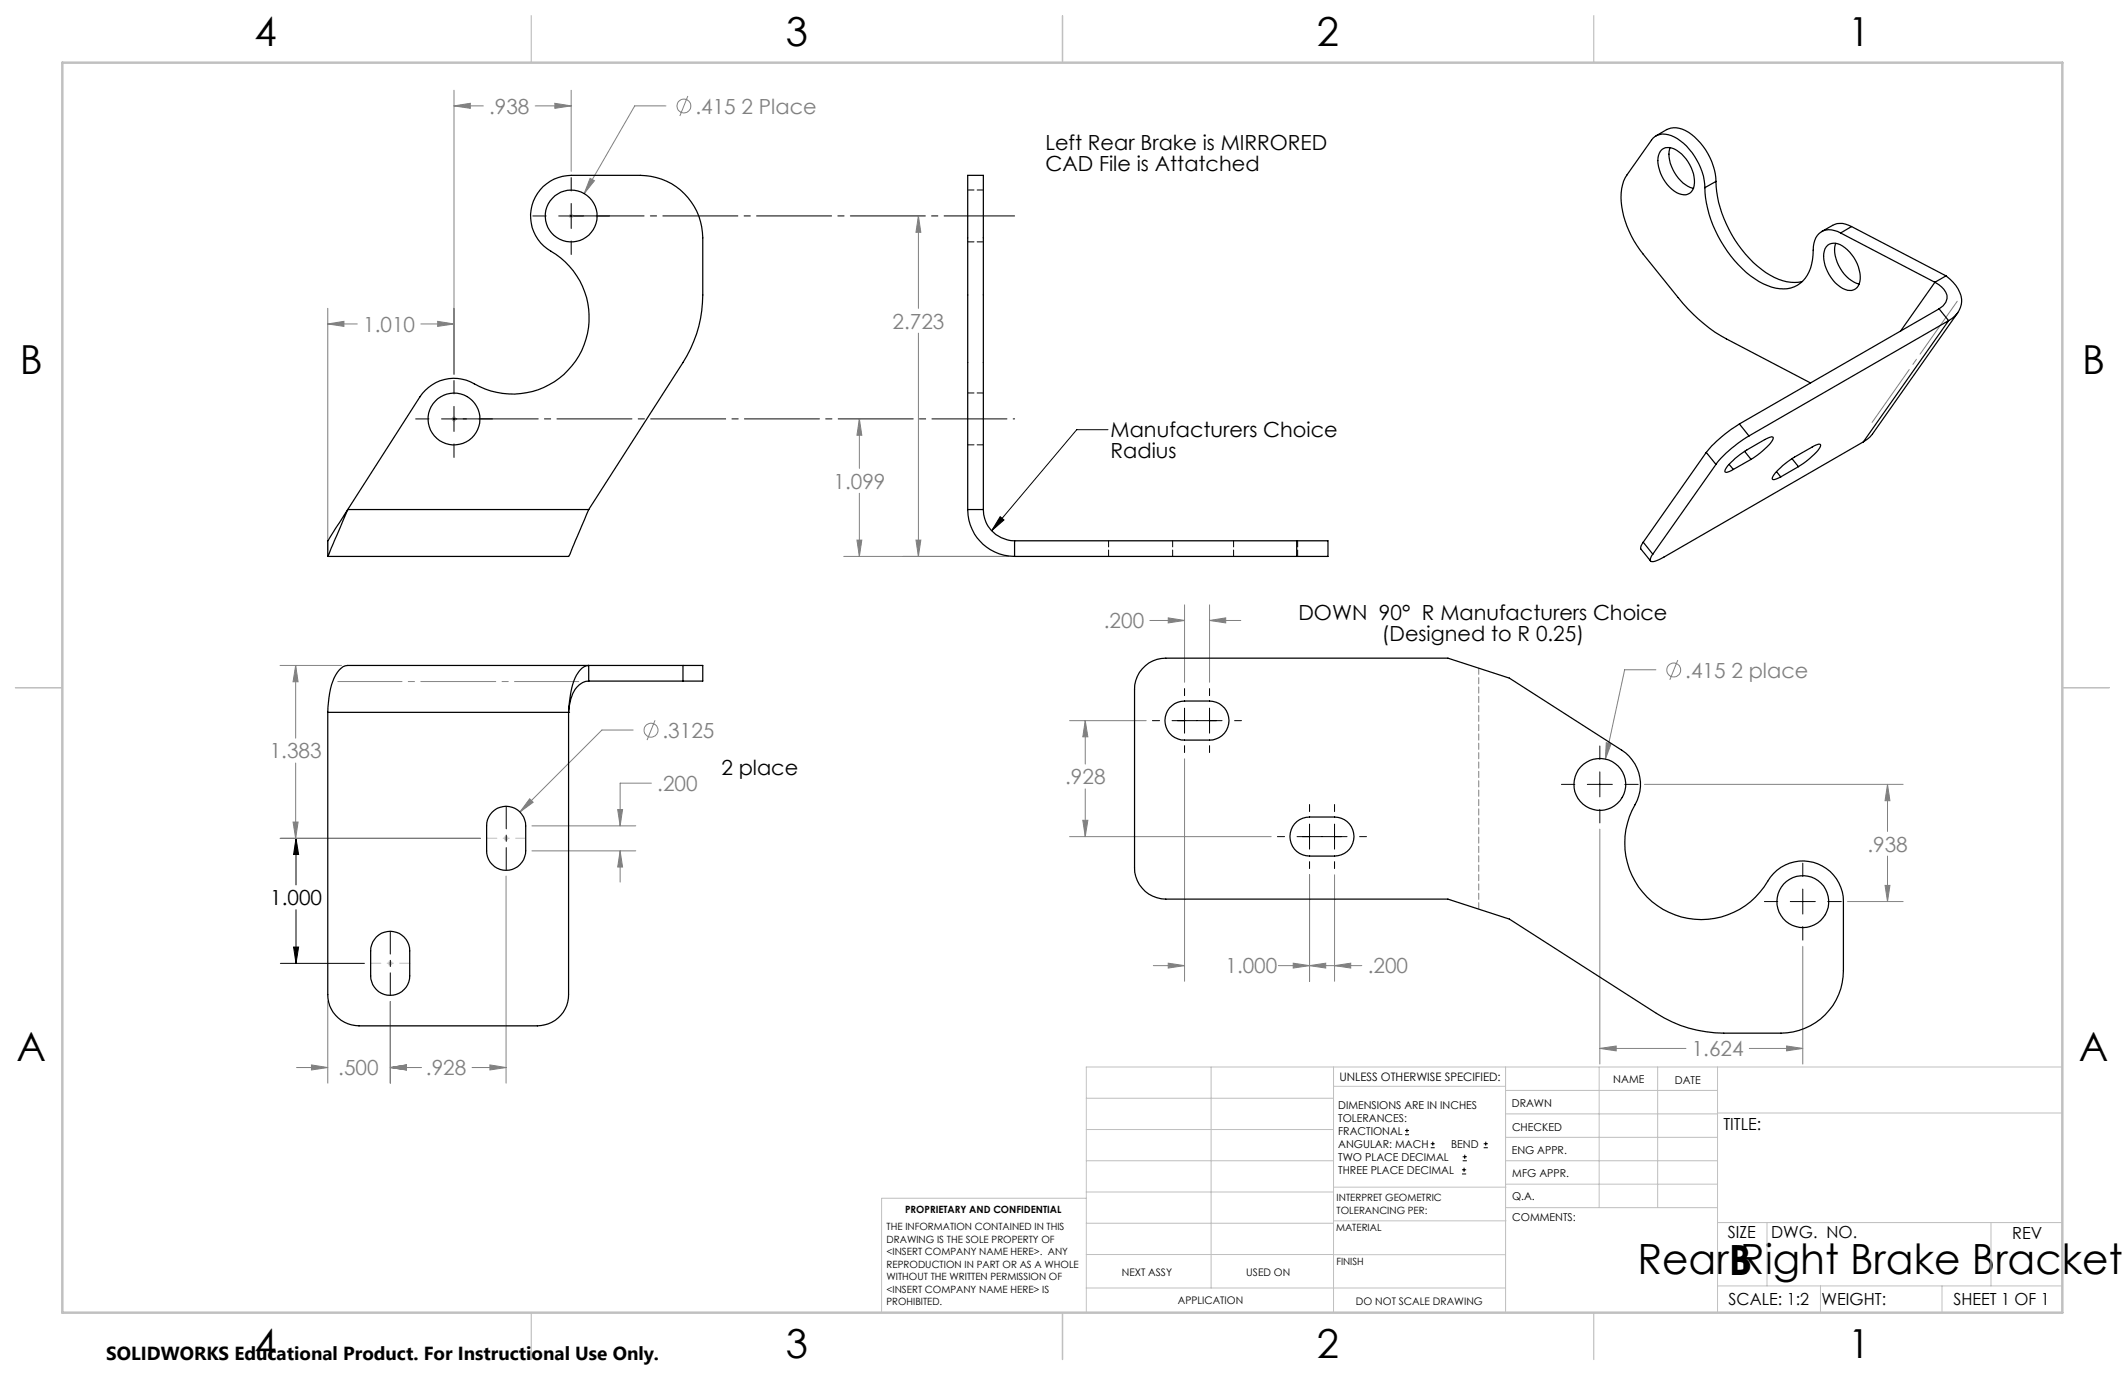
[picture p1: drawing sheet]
<svg xmlns="http://www.w3.org/2000/svg" width="432mm" height="279mm" viewBox="0 0 432 279" stroke-linecap="round" stroke-linejoin="round" font-family="sans-serif">
<g fill="none" stroke="#808080" stroke-width=".2">
<path d="M92.3 18.3v57.8M116.1 18.3v16.5M139.8 19.5l-1.7 4.1M92.3 21.5l3.3-.5v1zM92.3 21.5h5.9M108.8 21.5h7.3M112.7 21l3.4 .5-3.4 .5zM119.9 36.2l.9 .5-2.1 2.6zM135.3 21.5h-6.3l-10.3 17.8M186.6 43.9l.5 3.3h-1zM186.6 43.9v18.8M66.6 65.8l3.3-.5v1z"/>
<path d="M66.6 62.7v49.1M66.6 65.8h6M85.5 65.8h6.8M88.9 65.3l3.4 .5-3.4 .5zM186.6 67.7v45.4M174.6 85.1l.5 3.3h-1zM174.6 85.1v10.1M171.4 113.1h33.5M174.1 109.7h1l-.5 3.4zM174.6 100.2v12.9M186.1 109.7h1l-.5 3.4zM56.9 135.2h12.5"/>
<path d="M60.1 135.2l.5 3.3h-1.1zM60.1 135.2v14.8M233.6 126.1h7.1M237.4 125.6l3.3 .5-3.3 .5zM240.7 122.9v15.7M245.8 126.1l3.3-.5v1zM245.8 122.9v15.7M245.8 126.1h6.3M336.5 136.1h-6.4l-3.9 18.1M340.9 134.1l-1.6 4M60.1 155v15.4M128.7 148.3h-6.4l-16.6 16.7"/>
<path d="M132.4 159.1h-6.4v8.7M133.1 146.4l-1.6 4M217.3 146.4h15.6M220.5 146.4l.6 3.3h-1.1zM220.5 146.4v8.9M240.7 154.2v45.2M326.4 150.9l1 .2-1.2 3.1zM334.2 159.4h52.5M383.5 159.4l.5 3.3h-1zM383.5 159.4v9.5M56.9 170.4h40.7M59.5 167h1.1l-.5 3.4z"/>
<path d="M102.8 178v42.1M107.6 162.3l.7 .7-2.6 2zM108.1 167.8h21.1M108.1 172.9h21.1M125.5 164.5h1l-.5 3.3zM126 172.9l.5 3.3h-1zM126 172.9v6.3M217.3 170h41M220 166.7h1.1l-.6 3.3zM220.5 160.3v9.7M266.1 177.8v21.6M271.2 177.8v21.6"/>
<path d="M325.1 168.5v47.7M383 179.9h1l-.5 3.3zM383.5 174v9.2M234.4 196.2h6.3M237.4 195.7l3.3 .5-3.3 .5zM259.8 196.2h16.9M262.8 195.7l3.3 .5-3.3 .5zM266.1 196.2l3.3-.5v1zM271.2 196.2l3.3-.5v1zM366.3 192.3v23.9M375.4 183.2h11.3M60.3 216.9h6.3"/>
<path d="M63.3 216.4l3.3 .5-3.3 .5zM66.6 203.4v16.7M79.3 216.9l3.3-.5v1zM79.3 203.5v16.6M79.3 216.9h6.4M95.9 216.9h6.9M99.6 216.4l3.2 .5-3.2 .5zM325.1 213l3.3-.5v1zM325.1 213h17.5M355.5 213h10.8M363 212.5l3.3 .5-3.3 .5z"/>
<circle cx="139" cy="21.5" r="1.4"/>
<circle cx="340.1" cy="136.1" r="1.41"/>
<circle cx="132.3" cy="148.4" r="1.41"/>
</g>
<g fill="none" stroke="#000" stroke-width=".2">
<path d="M116.1 36.1v2.7M108.3 43.9h2.7M113.5 43.9h5.1M116.1 41.3v5.1M116.1 49v2.7M121.1 43.9h2.8M92.3 77.3v2.7M84.5 85.1h2.7M89.7 85.1h5.1M92.3 82.6v5.1M92.3 90.2v2.8M97.3 85.1h2.7"/>
<path d="M225.1 87.3h-6.3l-17.3 20.5M203.2 105l.8 .7-2.5 2.1zM240.7 139.9v1.5M245.8 139.9v1.5M234.2 146.4h1.4M238.2 146.4h10.1M240.7 143.9v5.1M240.7 151.5v1.4M245.8 143.9v5.1M245.8 151.5v1.4M250.9 146.4h1.4M317.3 159.4h2.7"/>
<path d="M322.5 159.4h5.1M325.1 151.6v2.7M325.1 156.8v5.1M330.2 159.4h2.7M57 170.4h40.6M60.1 170.4l.6 3.2h-1zM60.1 170.4v9.4M259.6 170h1.4M263.6 170h10.1M266.1 163.5v1.4M266.1 167.5v5M266.1 175.1v1.4"/>
<path d="M271.2 163.5v1.4M271.2 167.5v5M271.2 175.1v1.4M276.3 170h1.4M325.1 164.5v2.7M366.3 175.4v2.7M57 195.8h17M59.7 192.4h1l-.6 3.4zM60.1 184.9v10.9M358.5 183.2h2.7M363.8 183.2h5.1M366.3 180.7v5"/>
<path d="M366.3 188.3v2.7M371.4 183.2h2.8M285.5 230.6h.8M285.5 229.7h.8M285.9 229.3v.9M290.7 233.2h.8M290.7 232.4h.8M291.1 232v.8M297.1 238.5h.8M297.1 237.7h.8M297.2 235.9h.9M297.2 235.1h.9"/>
<path d="M297.5 237.3v.8M297.6 234.6v.9M301.5 233.2h.8M301.5 232.4h.8M301.9 232v.8"/>
</g>
<g fill="none" stroke="#c0c0c0" stroke-width=".2">
<path d="M115.6 43.9h1M115.7 43.5l.7 .7M116.1 43.4v1M116.4 43.5l-.7 .7M91.8 85.1h.9M91.9 84.8l.7 .7M92.3 84.6v1.1M92.6 84.8l-.7 .7M102.3 170.4h1.1M102.5 170l.7 .7M102.8 169.9v1M103.2 170l-.7 .7"/>
<path d="M78.8 195.8h1M79 195.4l.7 .7M79.3 195.3v1M79.7 195.4l-.7 .7M246.1 216.8v44.9M271 216.8v49.9M305.9 216.8v49.9M324.9 216.8v28.6M336.8 216.8v28.6M349 216.8v49.9M419.1 216.8h-198.4v49.9M220.7 235.9h50.3"/>
<path d="M220.7 229.5h50.3M220.7 223.2h50.3M271 220.7h34.9M305.9 231.1h43.1M305.9 226.3h43.1M305.9 221.6h43.1M305.9 235.9h43.1M349 226.2h70.1M220.7 248.6h50.3M220.7 242.2h50.3M220.7 254.9h50.3M220.7 243.5h-41.6v23.2"/>
<path d="M271 255h34.9M271 248.1h35M271 241.2h35M305.9 240.6h43.1M306 245.4h43M349 248.4h70.1M359.1 248.4v12.9M404.6 248.4v12.9M220.7 261.7h85.2M349 261.3h70.1M369.9 261.3v5.4M394.6 261.3v5.4"/>
</g>
<path d="M116.5 43.9h89.7" fill="none" stroke="#000" stroke-width=".2" stroke-dasharray="15.2 1.3 1.3 1.3" stroke-dashoffset=".9"/>
<path d="M92.6 85.1h113.6" fill="none" stroke="#000" stroke-width=".2" stroke-dasharray="15.2 1.3 1.3 1.3" stroke-dashoffset="-1.6"/>
<path d="M300.5 184.7v-49" fill="none" stroke="#808080" stroke-width=".2" stroke-dasharray="1.3 .6"/>
<path d="M98.9 170.3h7.9M75.3 195.7h8" fill="none" stroke="#c0c0c0" stroke-width=".2" stroke-dasharray="15.2 1.3 1.3 1.3" stroke-dashoffset="13.2"/>
<path d="M108 3.2v9.5M215.9 3.2v9.5M323.8 3.2v9.5M3.1 139.7h9.6M419.1 139.7h9.5M108 266.7v9.6M215.9 266.7v9.6M323.8 266.7v9.6" fill="none" stroke="#c0c0c0" stroke-width=".25"/>
<path d="M12.7 12.7h406.4v254h-406.4z" fill="none" stroke="#c0c0c0" stroke-width=".5"/>
<path d="M380.4 85.8l17.3-24.6" fill="none" stroke="#808080" stroke-width=".2" stroke-dasharray="15.2 1.3 1.3 1.3" stroke-dashoffset="2.1"/>
<path d="M117.6 138.5h-49" fill="none" stroke="#808080" stroke-width=".2" stroke-dasharray="15.2 1.3 1.3 1.3" stroke-dashoffset="2.2"/>
<path d="M79.3 189.3v12.9" fill="none" stroke="#000" stroke-width=".2" stroke-dasharray="15.2 1.3 1.3 1.3" stroke-dashoffset="10.7"/>
<path d="M102.9 163.9v12.8" fill="none" stroke="#000" stroke-width=".2" stroke-dasharray="15.2 1.3 1.3 1.3" stroke-dashoffset="10.8"/>
<g fill="#000">
<path d="M203.2 105l.8 .7-2.5 2.1z"/>
<path d="M60.1 170.4l.6 3.2h-1zM59.7 192.4h1l-.6 3.4z"/>
</g>
<g fill="#808080">
<path d="M59.5 167h1.1l-.5 3.4zM60.1 135.2l.5 3.3h-1.1z"/>
<path d="M92.3 21.5l3.3-.5v1zM112.7 21l3.4 .5-3.4 .5zM66.6 65.8l3.3-.5v1zM88.9 65.3l3.4 .5-3.4 .5zM119.9 36.2l-1.2 3.1 2.1-2.6zM125.5 164.5h1l-.5 3.3zM126 172.9l.5 3.3h-1zM107.6 162.3l-1.9 2.7 2.6-2zM79.3 216.9l3.3-.5v1zM63.3 216.4l3.3 .5-3.3 .5zM99.6 216.4l3.2 .5-3.2 .5zM79.3 216.9l3.3-.5v1zM186.1 109.7h1l-.5 3.4zM186.6 43.9l.5 3.3h-1zM174.6 85.1l.5 3.3h-1zM174.1 109.7h1l-.5 3.4zM326.4 150.9l-.2 3.3 1.2-3.1zM383.5 159.4l.5 3.3h-1zM383 179.9h1l-.5 3.3zM325.1 213l3.3-.5v1zM363 212.5l3.3 .5-3.3 .5zM237.4 125.6l3.3 .5-3.3 .5zM245.8 126.1l3.3-.5v1zM262.8 195.7l3.3 .5-3.3 .5zM271.2 196.2l3.3-.5v1zM220 166.7h1.1l-.6 3.3zM220.5 146.4l.6 3.3h-1.1zM237.4 195.7l3.3 .5-3.3 .5zM266.1 196.2l3.3-.5v1z"/>
</g>
<g fill="none" stroke="#000" stroke-width=".25">
<path d="M336.5 27.6l2.2-1.3a5.1 5.1 0 0 1 5.6 1.5 13.1 13.1 0 0 1 4.4 9.1M337.7 30.4a2.76 2.76 0 0 1 3.5 .5 7.6 7.6 0 0 1 2.9 7.3 2.2 2.2 0 0 1-3.4 1 7.8 7.8 0 0 1-3.7-7.6zM339.3 30a7.6 7.6 0 0 0 3.7 7.9l1.1 .4M346.4 38.1a12.5 12.5 0 0 0-6.8-10.5 3.2 3.2 0 0 0-4 .9l-5 7.1a10.3 10.3 0 0 0-.7 8.3 21.2 21.2 0 0 0 4 7.7l7.1 8.9a32.6 32.6 0 0 0 9.8 8.4l17.1 8.9M346.4 38.1a24.5 24.5 0 0 0 11 19.1 8.3 8.3 0 0 0 7.2 1.1 7 7 0 0 0 3.8-6.5v-1a3.7 3.7 0 0 1 2.6-4.1 4.4 4.4 0 0 1 3 .6M348.7 36.9a24.3 24.3 0 0 0 11 19 8.6 8.6 0 0 0 6.6 1.3M348.7 36.9l-2.3 1.2M371.4 49.8a2.76 2.76 0 0 1 3.5 .5 7.5 7.5 0 0 1 2.9 7.4 2.15 2.15 0 0 1-3.4 .9 7.8 7.8 0 0 1-3.7-7.6l.1-.4zM373 49.5a6.7 6.7 0 0 0 1.7 6.2l1.5 1.3 1 .5 .6 .2M374 47.3l19.2 10.1M376.2 46a3.9 3.9 0 0 0-3.8-.2l-2.3 1.3M376.2 46l-2.2 1.3"/>
<path d="M376.2 46l19.2 10.1M393.2 57.4a4 4 0 0 1 2.4 2.9 2.4 2.4 0 0 1-1.6 2.5M393.2 57.4l-7 9.8M395.4 56.1a6.5 6.5 0 0 1 3.2 5.2 4.7 4.7 0 0 1-2.6 3.9M395.4 56.1l-2.2 1.3M394 62.8l2 2.4M394 62.8l-40.6 23.3M396 65.2l-17.4 24.6M396 65.2l-40.6 23.4M397.8 63.5l-17.4 24.8-.5 .5-1.3 1M346.7 91.9l2 2.5M346.7 91.9l-12.8 18.3"/>
<path d="M348.7 94.4l-12.9 18.2M351.4 94.4l.8 1M353.4 86.1l-.5 .4a25.9 25.9 0 0 0-6.2 5.4M353.4 86.1l2 2.5M354.5 91.7l1.3 1.6M355.4 88.6a24.1 24.1 0 0 0-6.7 5.8M355.8 93.3l.9-.6a11.3 11.3 0 0 0 3.6-3.5l-.1-.4-.8 .1-4.9 2.8a10.6 10.6 0 0 0-4 4l.3 .3 1.4-.6M355.8 93.3l-3.6 2.1M361 95.8l.8 1.1M364.1 93.2l1.3 1.6M365.4 94.8l.5-.3a10.4 10.4 0 0 0 4.1-4l-.4-.3-.9 .4-4.5 2.6a13.3 13.3 0 0 0-4 3.8v.4l.3 .1 1.3-.6M365.4 94.8l-3.6 2.1"/>
<path d="M378.6 89.8l-40.5 23.4-1.8 .9h-.8a1.13 1.13 0 0 1 .3-1.5M70.7 103.5l-4.1 9.6M70.7 103.5l14.6-22.8a8.2 8.2 0 0 1 11.1-2.7 15.6 15.6 0 0 0 21.5-6.1 15.6 15.6 0 0 0-6.7-21.3 8.3 8.3 0 0 1-3-9.3 8.3 8.3 0 0 1 7.9-5.7h14a12.8 12.8 0 0 1 12.7 12.7v11.6a25.3 25.3 0 0 1-4 13.8l-19.2 29.8M70.7 103.5l-4.1 6.4v3.2M70.7 103.5h.1M70.7 103.5h48.9M119.6 103.5l-4.1 9.6h-48.9M196.6 103.5v-67.9h3.2v67.9M196.6 103.5a9.5 9.5 0 0 0 9.6 9.6M196.6 103.5h3.2M199.8 103.5a6.4 6.4 0 0 0 6.4 6.4M206.2 113.1h57.3"/>
<path d="M206.2 109.9v3.2M206.2 109.9h57.3M263.5 109.9h6.3v3.2h-6.3M263.5 109.9v3.2M333.9 110.2l-.4 .7-.1 .6 2 2.5M333.9 110.2l1.9 2.4M119.6 138.4v-3.2a3.6 3.6 0 0 0-2.6 2.2 17.8 17.8 0 0 0-1.5 7.3M119.6 138.4a4.4 4.4 0 0 0-3.6 3.6l-.5 2.7M119.6 138.4h19.2M138.8 135.2h-68.1a3.6 3.6 0 0 0-2.8 2.5 15.6 15.6 0 0 0-1.3 7M138.8 135.2h4v3.2h-4M138.8 135.2v3.2"/>
<path d="M232.1 135.9a6.2 6.2 0 0 1 4.8-2.2h57.3l12.5 4.1 22.8 14.6a8.3 8.3 0 0 1 2.7 11.1 15.6 15.6 0 0 0 5.7 21.3 15.6 15.6 0 0 0 21.3-5.7 8.2 8.2 0 0 1 9.3-3.9 8.2 8.2 0 0 1 6.1 8v14a12.7 12.7 0 0 1-12.7 12.7h-11.6a25.3 25.3 0 0 1-13.7-4l-29.9-19.1-12.5-4.1h-57.3a6.3 6.3 0 0 1-6.4-6.3v-36.3a6.2 6.2 0 0 1 1.6-4.2zM66.6 144.7v57.4a6.4 6.4 0 0 0 6.4 6.4h36.2a6.4 6.4 0 0 0 6.3-6.4v-57.4M66.6 144.7h48.9M115.5 144.7h.1M237.6 143.9a4 4 0 0 1 3.1-1.4h5.1a4 4 0 0 1 3.9 3.9 4 4 0 0 1-3.9 4h-5.1a4 4 0 0 1-3.6-2.3 4 4 0 0 1 .5-4.2zM100 165a4 4 0 0 1 4.4-.8 4 4 0 0 1 2.4 3.6v5.1a4 4 0 0 1-3.9 3.9 4 4 0 0 1-4-3.9v-5.1a3.8 3.8 0 0 1 1.1-2.8zM263 167.4a4 4 0 0 1 3.1-1.4h5.1a4 4 0 0 1 3.9 4 4 4 0 0 1-3.9 4h-5.1a4 4 0 0 1-3.6-2.3 4 4 0 0 1 .5-4.3zM76.5 190.4a4 4 0 0 1 4.3-.8 4 4 0 0 1 2.5 3.6v5.1a4 4 0 0 1-4 3.9 4 4 0 0 1-4-3.9v-5.1a4.2 4.2 0 0 1 1.2-2.8z"/>
<circle cx="116.1" cy="43.9" r="5.3"/>
<circle cx="92.2" cy="85.1" r="5.3"/>
<circle cx="325.1" cy="159.4" r="5.3"/>
<circle cx="366.3" cy="183.2" r="5.3"/>
</g>
<path d="M199.8 38.6h-3.2M196.6 49.1h3.2M199.8 79.9h-3.2M196.6 90.4h3.2M225.3 109.9v3.1M238.3 113v-3.1M250.7 109.9v3.1M263.7 113v-3.1" fill="none" stroke="#000" stroke-width=".2" stroke-dasharray="1.3 .6"/>
<g font-size="8.5">
<text x="332.7" y="258.9">Rear Right Brake Bracket</text>
<text x="351.3" y="259">B</text>
</g>
<g font-size="8.1">
<text x="51.7" y="9.3">4</text>
<text x="159.7" y="9.3">3</text>
<text x="267.6" y="9.3">2</text>
<text x="375.6" y="9.3">1</text>
<text x="4" y="76">B</text>
<text x="423.1" y="76">B</text>
<text x="3.3" y="215.7">A</text>
<text x="422.4" y="215.7">A</text>
<text x="51.7" y="276">4</text>
<text x="159.7" y="276">3</text>
<text x="267.6" y="276">2</text>
<text x="375.6" y="276">1</text>
</g>
<g font-size="4.2" fill="#808080">
<text x="99.4" y="23.1">.938</text>
<text x="141.3" y="23.1">.415 2 Place</text>
<text x="73.8" y="67.4">1.010</text>
<text x="181.4" y="66.8">2.723</text>
<text x="169.4" y="99.3">1.099</text>
<text x="224.3" y="127.7">.200</text>
<text x="342.4" y="137.7">.415 2 place</text>
<text x="134.6" y="149.9">.3125</text>
<text x="54.8" y="154.1">1.383</text>
<text x="133.5" y="160.7">.200</text>
<text x="216.4" y="159.4">.928</text>
<text x="379.5" y="173">.938</text>
<text x="249" y="197.8">1.000</text>
<text x="277.9" y="197.8">.200</text>
<text x="343.8" y="214.6">1.624</text>
<text x="68.7" y="218.5">.500</text>
<text x="86.6" y="218.5">.928</text>
</g>
<g font-size="4.2">
<text x="212.4" y="30.5">Left Rear Brake is MIRRORED</text>
<text x="212.4" y="34.7">CAD File is Attatched</text>
<text x="225.7" y="88.9">Manufacturers Choice</text>
<text x="225.7" y="93.1">Radius</text>
<text x="263.8" y="126.1">DOWN 90° R Manufacturers Choice</text>
<text x="280.8" y="130.2">(Designed to R 0.25)</text>
<text x="146.6" y="157.5">2 place</text>
<text x="54.9" y="183.9">1.000</text>
</g>
<text font-size="3.8" x="21.6" y="276.3">SOLIDWORKS Educational Product. For Instructional Use Only.</text>
<g font-size="3.4">
<text x="350.2" y="229.5">TITLE:</text>
<text x="351.1" y="251.6">SIZE</text>
<text x="359.9" y="251.6">DWG. NO.</text>
<text x="408.9" y="251.7">REV</text>
<text x="351.2" y="265.2">SCALE: 1:2</text>
<text x="370.1" y="265.3">WEIGHT:</text>
<text x="396.9" y="265.2">SHEET 1 OF 1</text>
</g>
<text font-size="2.4" x="272.2" y="219.7">UNLESS OTHERWISE SPECIFIED:</text>
<g font-size="2.2">
<text x="327.8" y="220.1">NAME</text>
<text x="340.3" y="220.2">DATE</text>
<text x="271.9" y="225.3">DIMENSIONS ARE IN INCHES</text>
<text x="271.9" y="227.9">TOLERANCES:</text>
<text x="307.2" y="224.9">DRAWN</text>
<text x="271.9" y="230.6">FRACTIONAL</text>
<text x="271.9" y="233.2">ANGULAR: MACH</text>
<text x="294.9" y="233.2">BEND</text>
<text x="307.3" y="229.8">CHECKED</text>
<text x="271.9" y="235.9">TWO PLACE DECIMAL</text>
<text x="271.9" y="238.5">THREE PLACE DECIMAL</text>
<text x="307.2" y="234.5">ENG APPR.</text>
<text x="307.3" y="239.2">MFG APPR.</text>
<text x="307.3" y="243.9">Q.A.</text>
<text x="307.3" y="248.1">COMMENTS:</text>
</g>
<g font-size="2.1">
<text x="227.9" y="259.2">NEXT ASSY</text>
<text x="253.3" y="259.2">USED ON</text>
<text x="239.3" y="265">APPLICATION</text>
<text x="275.5" y="265.1">DO NOT SCALE DRAWING</text>
</g>
<g font-size="2">
<text x="271.6" y="244.1">INTERPRET GEOMETRIC</text>
<text x="180.2" y="250">THE INFORMATION CONTAINED IN THIS</text>
<text x="183.9" y="246.4">PROPRIETARY AND CONFIDENTIAL</text>
<text x="271.5" y="250.2">MATERIAL</text>
<text x="271.6" y="246.6">TOLERANCING PER:</text>
<text x="180.2" y="252.5">DRAWING IS THE SOLE PROPERTY OF</text>
<text x="180.2" y="255.1">&lt;INSERT COMPANY NAME HERE&gt;. ANY</text>
<text x="180.2" y="257.6">REPRODUCTION IN PART OR AS A WHOLE</text>
<text x="271.5" y="257">FINISH</text>
<text x="180.2" y="260.1">WITHOUT THE WRITTEN PERMISSION OF</text>
<text x="180.2" y="262.6">&lt;INSERT COMPANY NAME HERE&gt; IS</text>
<text x="180.2" y="265.2">PROHIBITED.</text>
</g>
</svg>
